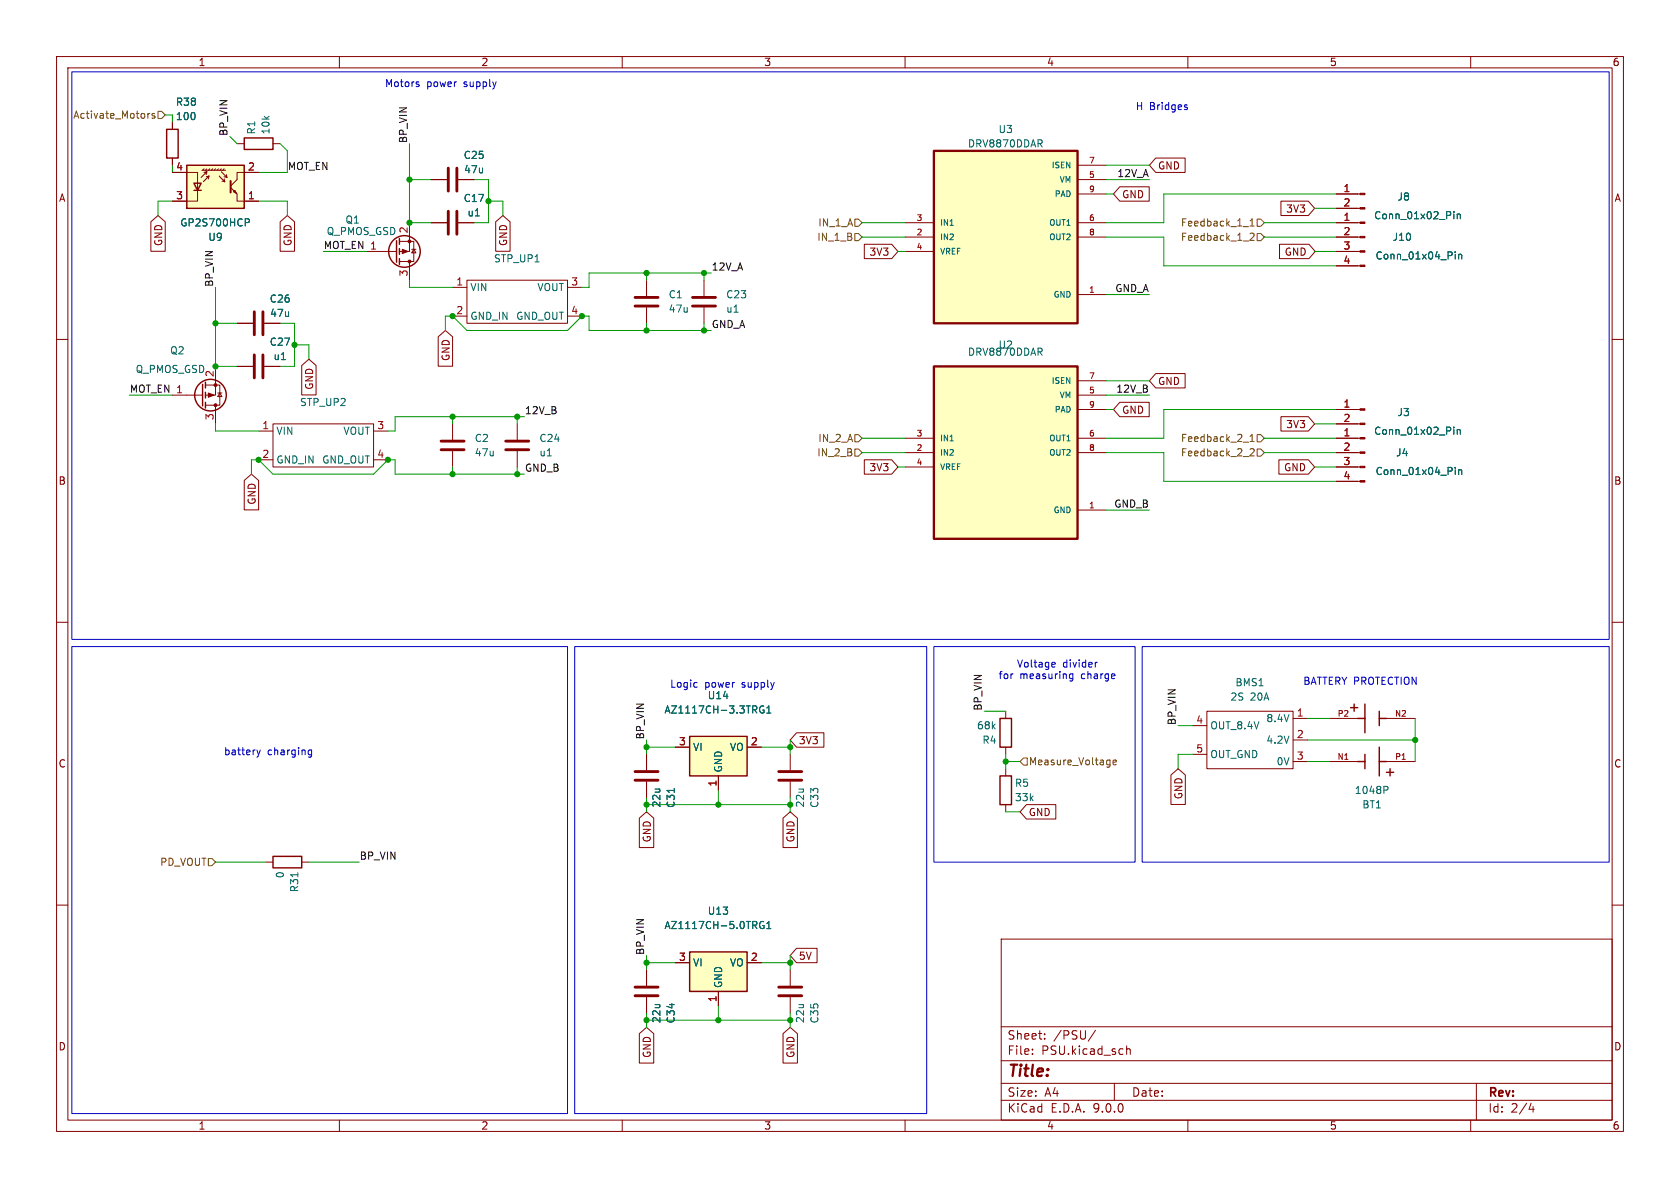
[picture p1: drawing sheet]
<svg xmlns="http://www.w3.org/2000/svg" width="297mm" height="210mm" viewBox="0 0 297 210" stroke-linecap="round" stroke-linejoin="round" font-family="sans-serif">
<g fill="none" stroke="#840000" stroke-width=".18">
<path d="M10 10h277v190h-277zM12 12h273v186h-273zM60 10v2M110 10v2M160 10v2M210 10v2M260 10v2M10 60h2M285 60h2M10 110h2M285 110h2M10 160h2"/>
<path d="M177 166h108v32h-108zM285 160h2M60 198v2M110 198v2M160 198v2M177 194.5h108M177 191.5h108M177 187.5h108M177 181.5h108M182.5 186.3v.1M182.5 185.5v.1M184.7 183.6v.1"/>
<path d="M184.7 182.8v.1M193.7 182.1l-1.3 2M197 191.5v3M199.2 184.9v1.5M199.2 185.5l.2-.1 .3 .1 .1 .9M210 198v2M260 198v2M261 191.5v6.5M270.7 195l-.4 1.1h.9M271 195.6v1"/>
</g>
<path d="M33 29.2h10.2v7.6h-10.2z" fill="#ffffc2"/>
<g fill="none" stroke="#840000" stroke-width=".18">
<path d="M30.5 30.5h4.4v5.1h-4.4M30.5 21.6v1.3M30.5 27.9v1.3M35.7 30.1h4.2M36.1 30.5l.5-.1-1 1M36.1 29.8l-.3 .3M36.4 31.2l.6-.1-1.1 1M36.6 29.8l-.3 .3M36.6 30.4l-.2 .5M37 31.1l-.2 .5M37.1 29.8l-.3 .3M37.6 29.8l-.3 .3"/>
<path d="M38.1 29.8l-.3 .3M38.6 29.8l-.2 .3M38.7 31.1l1.1 1-.2-.5M39.1 30.4l1 1-.1-.5M39.1 29.8l-.2 .3M39.2 32l.6 .1M39.6 29.8l-.2 .3M39.6 31.2l.5 .2M40.8 33.1l1.1 1.2v1.3h3.8M41.3 33.9l.2-.2 .3 .5zM45.7 30.5h-3.8v1.3l-1.1 1.1M124.5 49.5v2.8"/>
<path d="M124.5 54.4v2.8M30.5 69.9h5.3M36.3 68.1h2.6v3.5h-2.6M38.1 64.8v5.1h-1.8M38.1 71.6v3.3M38.5 69.5h.7M38.9 69.5l.3 .6h-.7zM45.7 76.2h2.6M48.3 74.9h17.7v7.7h-17.7zM66 76.2h2.6M80 74.9v2.8M80 79.8v2.8"/>
<path d="M91.4 74.9v2.8M91.4 79.8v2.8M45.7 81.3h2.6M66 81.3h2.6"/>
</g>
<g fill="none" stroke="#840000" stroke-width=".25">
<path d="M29.5 22.9h2v5h-2zM33 29.2h10.2v7.6h-10.2zM34.3 32.4h1.3l-.7 1.3zM34.3 33.7h1.3M35.8 67.9v3.9M36.3 67.6v1M36.3 69.3v1.1M36.3 71.1v1"/>
<circle cx="37.2" cy="69.8" r="2.79"/>
</g>
<path d="M40.8 32v2" fill="none" stroke="#840000" stroke-width=".36"/>
<path d="M43.4 38.7h.4l.3 .2-.1 .4h-.6" fill="none" stroke="#006464" stroke-width=".18"/>
<g fill="#840000" stroke="#840000" stroke-width=".18">
<path d="M36.8 69.5l1 .4-1 .3z"/>
<circle cx="38.1" cy="71.6" r=".25"/>
<circle cx="38.1" cy="68.1" r=".25"/>
</g>
<path d="M122.4 52.6h4.1M122.4 54.1h4.1M78 78h4M78 79.5h4M89.4 78h4.1M89.4 79.5h4.1" fill="none" stroke="#840000" stroke-width=".51"/>
<path d="M165.1 26.7h25.4v30.5h-25.4z" fill="#ffffc2"/>
<path d="M165.1 26.7h25.4v30.5h-25.4z" fill="none" stroke="#840000" stroke-width=".41"/>
<g fill="none" stroke="#840000" stroke-width=".18">
<path d="M41.9 25.4h1.3M48.3 25.4h1.2M76.2 39.4h2.8M81 39.4h2.8M160 39.4h5.1M190.5 39.4h5.1M190.5 29.2h5.1M190.5 31.8h5.1M190.5 34.3h5.1M236.2 39.4h4.2M236.2 34.3h4.2M236.2 36.8h4.2"/>
<path d="M160 41.9h5.1M160 44.5h5.1M190.5 41.9h5.1M190.5 52.1h5.1M236.2 41.9h4.2M236.2 44.5h4.2M236.2 47h4.2M236.2 72.4h4.2M236.2 74.9h4.2M236.2 77.5h4.2M236.2 80h4.2M236.2 82.6h4.2"/>
<path d="M236.2 85.1h4.2"/>
</g>
<g fill="none" stroke="#006464" stroke-width=".18">
<path d="M168 39.8h.5M257 37.4v.1M257 37.8v.9M257.6 37.8v.9M257.6 38l.2-.2 .3 .1 .1 .8M257.3 44.5v.1M257.3 44.9v.9M257.9 44.9v.9M257.9 45.1l.2-.2 .3 .1v.8M257 75.5v.1M257 75.9v.9M257.6 75.9v.9"/>
<path d="M257.6 76.1l.2-.2 .3 .1 .1 .8M257.3 82.6v.1M257.3 83v.9M257.9 83v.9M257.9 83.2l.2-.2 .3 .1v.8"/>
</g>
<g fill="#840000" stroke="#840000" stroke-width=".18">
<path d="M240.4 34.2h.9v.2h-.9z"/>
<path d="M240.4 36.7h.9v.3h-.9z"/>
<path d="M240.4 39.2h.9v.3h-.9z"/>
<path d="M240.4 41.8h.9v.2h-.9z"/>
<path d="M240.4 44.3h.9v.3h-.9z"/>
<path d="M240.4 46.9h.9v.2h-.9z"/>
<path d="M240.4 72.3h.9v.2h-.9z"/>
<path d="M240.4 74.8h.9v.3h-.9z"/>
<path d="M240.4 77.3h.9v.3h-.9z"/>
<path d="M240.4 79.9h.9v.2h-.9z"/>
<path d="M240.4 82.4h.9v.3h-.9z"/>
<path d="M240.4 85h.9v.2h-.9z"/>
</g>
<path d="M43.2 24.4h5.1v2h-5.1z" fill="none" stroke="#840000" stroke-width=".25"/>
<path d="M79.2 37.3v4.1M80.8 37.3v4.1" fill="none" stroke="#840000" stroke-width=".51"/>
<path d="M165.1 64.8h25.4v30.5h-25.4z" fill="#ffffc2"/>
<path d="M165.1 64.8h25.4v30.5h-25.4z" fill="none" stroke="#840000" stroke-width=".41"/>
<g fill="none" stroke="#840000" stroke-width=".18">
<path d="M76.2 31.8h2.8M81 31.8h2.8M160 77.5h5.1M190.5 77.5h5.1M190.5 67.3h5.1M190.5 69.9h5.1M190.5 72.4h5.1M160 80h5.1M160 82.6h5.1M190.5 80h5.1M190.5 90.2h5.1M139.7 133.4v2.7"/>
<path d="M139.7 138.2v2.8"/>
</g>
<path d="M168 77.9h.5" fill="none" stroke="#006464" stroke-width=".18"/>
<path d="M79.2 29.7v4.1M80.8 29.7v4.1M137.7 137.9h4M137.7 136.4h4" fill="none" stroke="#840000" stroke-width=".51"/>
<path d="M121.9 130.2h10.2v7h-10.2z" fill="#ffffc2"/>
<path d="M121.9 130.2h10.2v7h-10.2z" fill="none" stroke="#840000" stroke-width=".25"/>
<path d="M114.3 133.4v2.7M114.3 138.2v2.8M119.4 132.1h2.5M127 137.2v2.5M132.1 132.1h2.5M114.3 171.5v2.7M114.3 176.3v2.8" fill="none" stroke="#840000" stroke-width=".18"/>
<path d="M119.2 139.4v.7M135 124.8a.59 .59 0 0 0-.7 .6 .59 .59 0 0 0 .7 .6l.1-.5h-.3M135.6 126.1h.7M135.6 125.1l.3-.3v1.3" fill="none" stroke="#006464" stroke-width=".18"/>
<path d="M112.3 137.9h4M112.3 136.4h4M112.3 176h4M112.3 174.5h4" fill="none" stroke="#840000" stroke-width=".51"/>
<path d="M121.9 168.3h10.2v7h-10.2z" fill="#ffffc2"/>
<g fill="none" stroke="#840000" stroke-width=".25">
<path d="M70.1 42.5v3.9M70.6 42.2v1M70.6 43.9v1.1M70.6 45.7v1M176.8 127h2v5.1h-2zM176.8 137.2h2v5h-2zM238.8 125.1h1.2M239.4 124.5v1.2M240 134.6h1.3M240 127h1.3M241.3 124.5v5M241.3 133.4v2.5"/>
<path d="M243.8 125.7v2.6M243.8 132.1v5.1M243.8 134.6h1.3M243.8 127h1.3M245.1 136.5h1.3M245.7 135.9v1.3M48.3 151.4h5v2h-5zM121.9 168.3h10.2v7h-10.2z"/>
<circle cx="71.5" cy="44.4" r="2.79"/>
</g>
<g fill="none" stroke="#840000" stroke-width=".18">
<path d="M26.7 39.2l1.2-1.1 1.3 1.1v5.2h-2.5zM30.5 30.5h2.5M30.5 35.6h2.5M30.5 21.6v1.3M30.5 27.9v1.3M43.2 30.5h2.5M43.2 35.6h2.5M49.5 39.2l1.3-1.1 1.3 1.1v5.2h-2.6zM72.4 39.4v5.1h-1.8M76.2 31.8h2.8M76.2 39.4h2.8M81 31.8h2.8"/>
<path d="M81 39.4h2.8M87.6 39.2l1.3-1.1 1.3 1.1v5.2h-2.6zM198 33h5.2v2.6h-5.2l-1.2-1.3zM204.3 27.9h5.2v2.6h-5.2l-1.1-1.3zM226.5 35.6h4.8l1.1 1.2-1.1 1.3h-4.8zM236.2 39.4h3.8M236.2 34.3h3.8M236.2 36.8h3.8M41.9 57.2h2.8M46.7 57.2h2.8M64.8 44.5h5.3M70.6 42.7h2.6v3.5h-2.6"/>
<path d="M72.4 46.2v3.3M72.8 44.1h.7M73.2 44.1l.3 .6h-.7zM77.5 59.5l1.2-1.1 1.3 1.1v5.2h-2.5zM80 50.8h2.5M80 55.9h2.5M82.5 49.5h17.8v7.7h-17.8zM100.3 50.8h2.6M100.3 55.9h2.6M114.3 49.5v2.8M114.3 54.4v2.8M152.8 43.2h4.8l1.1 1.3-1.1 1.2h-4.8z"/>
<path d="M226.2 43.2h5.2l1.1 1.3-1.1 1.2h-5.2zM236.2 44.5h3.8M236.2 41.9h3.8M236.2 47h3.8M41.9 64.8h2.8M46.7 64.8h2.8M53.3 64.6l1.3-1.1 1.3 1.1v5.2h-2.6zM198 71.1h5.2v2.6h-5.2l-1.2-1.3zM204.3 66h5.2v2.6h-5.2l-1.1-1.3zM226.5 73.7h4.8l1.1 1.2-1.1 1.3h-4.8zM236.2 77.5h3.8M236.2 72.4h3.8"/>
<path d="M236.2 74.9h3.8M43.2 84.9l1.2-1.1 1.3 1.1v5.2h-2.5zM152.8 81.3h4.8l1.1 1.3-1.1 1.2h-4.8zM226.1 81.3h5.2l1.1 1.3-1.1 1.2h-5.2zM236.2 80h3.8M236.2 82.6h3.8M236.2 85.1h3.8M114.3 133.4v2.7M114.3 138.2v2.8M119.4 132.1h2.5M127 137.2v2.5M132.1 132.1h2.5"/>
<path d="M140.8 129.5h4.9v2.6h-4.9l-1.1-1.3zM177.8 125.7v1.3M177.8 132.1v1.3M177.8 135.9v1.3M207 137l1.3-1.1 1.3 1.1v5.2h-2.6zM210.8 128.3h2.6M210.8 133.4h2.6M213.4 125.7h15.2v10.2h-15.2zM228.6 134.6h2.5M228.6 127h2.5M228.6 130.8h2.5M234.9 134.6h5.1"/>
<path d="M234.9 127h5.1M245.1 134.6h5.1M245.1 127h5.1M47 152.4h1.3M53.3 152.4h1.3M113 144.6l1.3-1.1 1.3 1.1v5.2h-2.6zM138.4 144.6l1.3-1.1 1.3 1.1v5.2h-2.6zM177.8 142.2v1.3M181.5 142.2h5.2v2.6h-5.2l-1.2-1.3zM114.3 171.5v2.7M114.3 176.3v2.8M119.4 170.2h2.5"/>
<path d="M127 175.3v2.5M132.1 170.2h2.5M139.7 171.5v2.7M139.7 176.3v2.8M140.8 167.6h3.6v2.6h-3.6l-1.1-1.3zM113 182.7l1.3-1.1 1.3 1.1v5.2h-2.6zM138.4 182.7l1.3-1.1 1.3 1.1v5.2h-2.6z"/>
</g>
<g fill="none" stroke="#006464" stroke-width=".18">
<path d="M43.4 38.7h.4l.3 .2-.1 .4h-.6M257 37.4v.1M257 37.8v.9M257.6 37.8v.9M257.6 38l.2-.2 .3 .1 .1 .8M257.3 44.5v.1M257.3 44.9v.9M257.9 44.9v.9M257.9 45.1l.2-.2 .3 .1v.8M257 75.5v.1M257 75.9v.9M257.6 75.9v.9"/>
<path d="M257.6 76.1l.2-.2 .3 .1 .1 .8M257.3 82.6v.1M257.3 83v.9M257.9 83v.9M257.9 83.2l.2-.2 .3 .1v.8M119.2 139.4v.7M135 124.8a.59 .59 0 0 0-.7 .6 .59 .59 0 0 0 .7 .6l.1-.5h-.3M135.6 125.1l.3-.3v1.3M135.6 126.1h.7M244.7 139h.4l.3 .3-.1 .3-.6 .1M52.6 154.3v.7M135 162.9a.59 .59 0 0 0-.7 .6 .59 .59 0 0 0 .7 .6l.1-.5h-.3"/>
<path d="M135.6 164.2h.7M135.6 163.2l.3-.3v1.3"/>
</g>
<path d="M45 55.1v4.1M46.5 55.1v4.1M112.3 52.6h4M112.3 54.1h4M45 62.7v4.1M46.5 62.7v4.1M137.7 176h4M137.7 174.5h4" fill="none" stroke="#840000" stroke-width=".51"/>
<g fill="#840000" stroke="#840000" stroke-width=".18">
<path d="M71.1 44.1l1 .4-1 .3z"/>
<circle cx="72.4" cy="46.2" r=".25"/>
<circle cx="72.4" cy="42.7" r=".25"/>
</g>
<g fill="none" stroke="#725600" stroke-width=".18">
<path d="M27.9 19.7h.7l.6 .6-.6 .7h-.7zM26.1 20.1v.8M26.5 20.1l-.4 .2M27.3 20.1h-.3l-.1 .1v.2l.4 .1v.3h-.4M151.1 38.7h.7l.6 .7-.6 .6h-.7zM221 39l.4-.3v1.2M221 39.9h.7M222.2 38.7h.7l.6 .7-.6 .6h-.7zM151.1 41.3h.7l.6 .6-.6 .6h-.7zM219.8 40.1h.9M221 41.3l.5-.1 .2 .4-.8 .9h.8M222.2 41.3h.7l.6 .6-.6 .6h-.7z"/>
<path d="M151.1 76.8h.7l.6 .7-.6 .6h-.7zM151.1 79.4h.7l.6 .6-.6 .6h-.7zM219.8 78.2h.9M221 78h.7M221 77.1l.4-.3v1.2M221 79.4l.5-.1 .2 .4-.8 .9h.8M222.2 76.8h.7l.6 .7-.6 .6h-.7zM222.2 79.4h.7l.6 .6-.6 .6h-.7zM181 134h.6v1.3h-.6l-.7-.7zM196.1 134.4h.1M196.2 134.4v1.1M196.2 135.1l-.1 .1"/>
<path d="M196.8 134.8l.6-.1-.1-.3h-.3l-.2 .1v.6h.5M36.8 151.8h.7l.6 .6-.6 .6h-.7z"/>
</g>
<g fill="none" stroke="#009600" stroke-width=".18">
<path d="M29.2 20.3h1.3v1.3M30.5 35.6h-2.6v2.5M40.6 24.1l1.3 1.3M45.7 35.6h5.1v2.5M49.5 25.4l1.3 1.3v3.8h-5.1M72.4 31.8h3.8M72.4 25.4v14h3.8M83.8 31.8h2.6v7.6h-2.6M86.4 35.6h2.5v2.5M152.4 39.4h7.6M195.6 31.8h7.6M195.6 29.2h7.6"/>
<path d="M195.6 34.3h1.2M223.5 39.4h12.7M232.4 36.8h3.8M236.2 34.3h-30.5v5.1h-10.1M38.1 50.8v14h3.8M38.1 57.2h3.8M49.5 57.2h2.6v7.6h-2.6M57.1 44.5h7.7M72.4 49.5v1.3h7.6M78.7 58.4v-2.5h1.3l2.5 2.5h17.8l2.6-2.5h1.2v2.5h21.6M114.3 48.3v1.2M114.3 57.2v1.2"/>
<path d="M124.5 48.3v1.2M124.5 57.2v1.2M125.7 48.3h-21.6v2.5h-1.2M152.4 41.9h7.6M158.7 44.5h1.3M195.6 52.1h7.6M195.6 41.9h10.1v5.1h30.5M223.5 41.9h12.7M232.4 44.5h3.8M22.9 69.9h7.6M38.1 74.9v1.3h7.6M52.1 61h2.5v2.5"/>
<path d="M80 73.7v1.2M91.4 73.7v1.2M92.7 73.7h-22.9v2.5h-1.2M152.4 77.5h7.6M195.6 67.3h7.6M195.6 69.9h7.6M195.6 72.4h1.2M223.5 77.5h12.7M232.4 74.9h3.8M236.2 72.4h-30.5v5.1h-10.1M44.4 83.8v-2.5h1.3l2.6 2.5h17.7l2.6-2.5h1.2v2.5h22.9M80 82.6v1.2"/>
<path d="M91.4 82.6v1.2M152.4 80h7.6M158.7 82.6h1.3M195.6 80h10.1v5.1h30.5M195.6 90.2h7.6M223.5 80h12.7M232.4 82.6h3.8M114.3 132.1h5.1M114.3 130.8v2.6M127 139.7v2.5M134.6 132.1h5.1M139.7 130.8v2.6"/>
<path d="M174 125.7h3.8M177.8 134.6h2.5M177.8 133.4v2.5M208.3 128.3h2.5M210.8 133.4h-2.5v2.5M231.1 130.8h19.1M231.1 134.6h3.8M231.1 127h3.8M250.2 127v7.6M38.1 152.4h8.9M54.6 152.4h8.9M114.3 142.2h25.4"/>
<path d="M114.3 141v2.5M139.7 141v2.5M177.8 143.5h2.5M114.3 168.9v2.6M114.3 179.1v2.5M114.3 170.2h5.1M127 177.8v2.5M134.6 170.2h5.1M139.7 168.9v2.6M139.7 179.1v2.5M114.3 180.3h25.4"/>
</g>
<g fill="none" stroke="#0000c2" stroke-width=".18">
<path d="M12.7 12.7h271.8v100.3h-271.8zM73.7 14.9l.3 .1 .1 .1-.2 .2h-.2M73.7 14.5h.3M209.7 19l.2 .1-.2 .3M209.7 18.5l.2 .1M12.7 114.3h87.6v82.6h-87.6zM101.6 114.3h62.2v82.6h-62.2zM165.1 114.3h35.6v38.1h-35.6zM186.1 117.1h.4l.1 .3-.7 .1M186.5 117.9h-.4M189.7 119.1v1.1l-.3 .2-.3-.1M189.7 119.2l-.4-.1-.2 .3 .1 .5h.5"/>
<path d="M194 117.1l-.3 .1M201.9 114.3h82.6v38.1h-82.6zM45.4 132.6l.3 .8M45.7 133.4l-.3 .4M46 132.6l-.3 .8M54.5 133.3l.2 .1h.4M55.1 132.6v1l-.3 .2h-.3M55.1 132.6h-.4l-.2 .1M123.1 120.6l.2 .1M123.3 121.4l-.2 .1"/>
</g>
<g fill="#009600" stroke="#009600" stroke-width=".18">
<circle cx="86.4" cy="35.6" r=".46"/>
<circle cx="72.4" cy="31.8" r=".46"/>
<circle cx="80" cy="55.9" r=".46"/>
<circle cx="80" cy="73.7" r=".46"/>
<circle cx="91.4" cy="73.7" r=".46"/>
<circle cx="38.1" cy="64.8" r=".46"/>
<circle cx="80" cy="83.8" r=".46"/>
<circle cx="45.7" cy="81.3" r=".46"/>
<circle cx="68.6" cy="81.3" r=".46"/>
<circle cx="124.5" cy="58.4" r=".46"/>
<circle cx="91.4" cy="83.8" r=".46"/>
<circle cx="114.3" cy="58.4" r=".46"/>
<circle cx="38.1" cy="57.2" r=".46"/>
<circle cx="52.1" cy="61" r=".46"/>
<circle cx="114.3" cy="48.3" r=".46"/>
<circle cx="72.4" cy="39.4" r=".46"/>
<circle cx="102.9" cy="55.9" r=".46"/>
<circle cx="114.3" cy="180.3" r=".46"/>
<circle cx="114.3" cy="170.2" r=".46"/>
<circle cx="139.7" cy="180.3" r=".46"/>
<circle cx="139.7" cy="170.2" r=".46"/>
<circle cx="114.3" cy="132.1" r=".46"/>
<circle cx="114.3" cy="142.2" r=".46"/>
<circle cx="127" cy="180.3" r=".46"/>
<circle cx="124.5" cy="48.3" r=".46"/>
<circle cx="139.7" cy="142.2" r=".46"/>
<circle cx="139.7" cy="132.1" r=".46"/>
<circle cx="177.8" cy="134.6" r=".46"/>
<circle cx="127" cy="142.2" r=".46"/>
<circle cx="250.2" cy="130.8" r=".46"/>
</g>
<text font-size="2.8" fill="#840000" x="178" y="190.9">Title:</text>
<g font-size="2.1" fill="#840000">
<text x="178" y="184">Sheet:</text>
<text x="186.2" y="184">/PSU/</text>
<text x="178" y="186.7">File:</text>
<text x="184.1" y="186.7">PSU.kicad_sch</text>
<text x="178" y="196.9">KiCad</text>
<text x="178" y="194.1">Size:</text>
<text x="184.7" y="194.1">A4</text>
<text x="185.7" y="196.9">E.D.A.</text>
<text x="193.3" y="196.9">9.0.0</text>
<text x="200" y="194.1">Date:</text>
<text x="263" y="194.3">Rev:</text>
<text x="263" y="196.9">Id:</text>
<text x="267.1" y="196.9">2/4</text>
</g>
<g font-size="1.8" fill="#840000">
<text x="35" y="11.9">1</text>
<text x="85" y="11.9">2</text>
<text x="135" y="11.9">3</text>
<text x="185" y="11.9">4</text>
<text x="235" y="11.9">5</text>
<text x="285" y="11.9">6</text>
<text x="10.3" y="35.9">A</text>
<text x="198.3" y="35.2">GND</text>
<text x="204.6" y="30.2">GND</text>
<text x="285.3" y="35.9">A</text>
<text x="227.3" y="37.8">3V3</text>
<text x="28.9" y="43.6" transform="rotate(-90 28.9 43.6)">GND</text>
<text x="51.8" y="43.6" transform="rotate(-90 51.8 43.6)">GND</text>
<text x="89.9" y="43.6" transform="rotate(-90 89.9 43.6)">GND</text>
<text x="153.6" y="45.4">3V3</text>
<text x="227" y="45.4">GND</text>
<text x="79.7" y="63.9" transform="rotate(-90 79.7 63.9)">GND</text>
<text x="55.6" y="69" transform="rotate(-90 55.6 69)">GND</text>
<text x="204.6" y="68.3">GND</text>
<text x="198.3" y="73.3">GND</text>
<text x="227.3" y="75.9">3V3</text>
<text x="153.6" y="83.5">3V3</text>
<text x="226.9" y="83.5">GND</text>
<text x="10.3" y="85.9">B</text>
<text x="45.4" y="89.3" transform="rotate(-90 45.4 89.3)">GND</text>
<text x="285.3" y="85.9">B</text>
<text x="141.1" y="131.8">3V3</text>
<text x="10.3" y="135.9">C</text>
<text x="285.3" y="135.9">C</text>
<text x="209.2" y="141.4" transform="rotate(-90 209.2 141.4)">GND</text>
<text x="115.3" y="149" transform="rotate(-90 115.3 149)">GND</text>
<text x="140.7" y="149" transform="rotate(-90 140.7 149)">GND</text>
<text x="181.8" y="144.5">GND</text>
<text x="141.1" y="169.9">5V</text>
<text x="10.3" y="185.9">D</text>
<text x="285.3" y="185.9">D</text>
<text x="115.3" y="187.1" transform="rotate(-90 115.3 187.1)">GND</text>
<text x="140.7" y="187.1" transform="rotate(-90 140.7 187.1)">GND</text>
<text x="35" y="199.9">1</text>
<text x="85" y="199.9">2</text>
<text x="135" y="199.9">3</text>
<text x="185" y="199.9">4</text>
<text x="235" y="199.9">5</text>
<text x="285" y="199.9">6</text>
</g>
<g font-size="1.8" fill="#0000c2">
<text x="68" y="15.6">Motors</text>
<text x="75.4" y="15.6">power</text>
<text x="82.1" y="15.6">supply</text>
<text x="200.7" y="19.7">H Bridges</text>
<text x="179.7" y="118.2">Voltage</text>
<text x="187.9" y="118.2">divider</text>
<text x="118.4" y="121.8">Logic</text>
<text x="124.6" y="121.8">power</text>
<text x="131.2" y="121.8">supply</text>
<text x="176.4" y="120.3">for</text>
<text x="180.3" y="120.3">measuring</text>
<text x="191.2" y="120.3">charge</text>
<text x="230.3" y="121.3">BATTERY PROTECTION</text>
<text x="39.5" y="133.7">battery</text>
<text x="47.3" y="133.7">charging</text>
</g>
<g font-size="1.8" fill="#725600">
<text x="12.9" y="21.2">Activate_Motors</text>
<text x="144.6" y="40.2">IN_1_A</text>
<text x="208.7" y="40.2">Feedback_1_1</text>
<text x="144.4" y="42.8">IN_1_B</text>
<text x="208.7" y="42.8">Feedback_1_2</text>
<text x="144.4" y="80.9">IN_2_B</text>
<text x="144.6" y="78.3">IN_2_A</text>
<text x="208.7" y="78.3">Feedback_2_1</text>
<text x="208.7" y="80.9">Feedback_2_2</text>
<text x="181.8" y="135.5">Measure_Voltage</text>
<text x="28.2" y="153.3">PD_VOUT</text>
</g>
<g font-size="1.8" fill="#006464">
<text x="31" y="21.4">100</text>
<text x="31" y="18.9">R38</text>
<text x="45.3" y="23.9" transform="rotate(-90 45.3 23.9)">R1</text>
<text x="47.9" y="23.9" transform="rotate(-90 47.9 23.9)">10k</text>
<text x="176.4" y="23.7">U3</text>
<text x="81.9" y="28.3">C25</text>
<text x="171" y="26.3">DRV8870DDAR</text>
<text x="81.9" y="35.9">C17</text>
<text x="81.9" y="30.8">47u</text>
<text x="247" y="35.7">J8</text>
<text x="31.8" y="40.2">GP2S700HCP</text>
<text x="57.7" y="41.8">Q_PMOS_GSD</text>
<text x="61" y="39.7">Q1</text>
<text x="82.5" y="38.5">u1</text>
<text x="242.8" y="39">Conn_01x02_Pin</text>
<text x="36.7" y="42.8">U9</text>
<text x="87.2" y="46.6">STP_UP1</text>
<text x="243.1" y="46.1">Conn_01x04_Pin</text>
<text x="246.1" y="42.8">J10</text>
<text x="47.6" y="53.7">C26</text>
<text x="83.1" y="51.7">VIN</text>
<text x="94.9" y="51.7">VOUT</text>
<text x="118.1" y="52.9">C1</text>
<text x="128.3" y="52.9">C23</text>
<text x="47.6" y="56.2">47u</text>
<text x="83.1" y="56.7">GND_IN</text>
<text x="91.2" y="56.7">GND_OUT</text>
<text x="118.1" y="55.5">47u</text>
<text x="128.3" y="55.5">u1</text>
<text x="30" y="62.8">Q2</text>
<text x="47.6" y="61.3">C27</text>
<text x="48.2" y="63.9">u1</text>
<text x="171" y="63.1">DRV8870DDAR</text>
<text x="176.4" y="61.8">U2</text>
<text x="23.9" y="66.1">Q_PMOS_GSD</text>
<text x="52.9" y="72">STP_UP2</text>
<text x="48.8" y="77.1">VIN</text>
<text x="60.6" y="77.1">VOUT</text>
<text x="242.8" y="77.1">Conn_01x02_Pin</text>
<text x="247" y="73.8">J3</text>
<text x="48.8" y="82.1">GND_IN</text>
<text x="56.9" y="82.1">GND_OUT</text>
<text x="83.8" y="78.3">C2</text>
<text x="83.8" y="80.9">47u</text>
<text x="95.3" y="80.9">u1</text>
<text x="95.3" y="78.3">C24</text>
<text x="246.7" y="80.9">J4</text>
<text x="243.1" y="84.2">Conn_01x04_Pin</text>
<text x="125" y="123.8">U14</text>
<text x="217.4" y="124.1">2S</text>
<text x="218.3" y="121.5">BMS1</text>
<text x="221" y="124.1">20A</text>
<text x="117.4" y="126.3">AZ1117CH-3.3TRG1</text>
<text x="172.6" y="129.1">68k</text>
<text x="173.6" y="131.7">R4</text>
<text x="213.9" y="129.1">OUT_8.4V</text>
<text x="223.8" y="127.9">8.4V</text>
<text x="223.8" y="131.7">4.2V</text>
<text x="122.4" y="132.9">VI</text>
<text x="127.9" y="136.7" transform="rotate(-90 127.9 136.7)">GND</text>
<text x="128.9" y="132.9">VO</text>
<text x="213.9" y="134.2">OUT_GND</text>
<text x="225.6" y="135.5">0V</text>
<text x="116.9" y="142.9" transform="rotate(-90 116.9 142.9)">22u</text>
<text x="119.5" y="142.9" transform="rotate(-90 119.5 142.9)">C31</text>
<text x="142.3" y="142.9" transform="rotate(-90 142.3 142.9)">22u</text>
<text x="144.9" y="142.9" transform="rotate(-90 144.9 142.9)">C33</text>
<text x="179.3" y="139.3">R5</text>
<text x="179.3" y="141.8">33k</text>
<text x="239.4" y="140.6">1048P</text>
<text x="240.7" y="143.1">BT1</text>
<text x="50.4" y="155.3" transform="rotate(-90 50.4 155.3)">0</text>
<text x="52.9" y="157.8" transform="rotate(-90 52.9 157.8)">R31</text>
<text x="125" y="161.9">U13</text>
<text x="117.4" y="164.4">AZ1117CH-5.0TRG1</text>
<text x="122.4" y="171">VI</text>
<text x="128.9" y="171">VO</text>
<text x="127.9" y="174.8" transform="rotate(-90 127.9 174.8)">GND</text>
<text x="116.9" y="181" transform="rotate(-90 116.9 181)">22u</text>
<text x="119.5" y="181" transform="rotate(-90 119.5 181)">C34</text>
<text x="142.3" y="181" transform="rotate(-90 142.3 181)">22u</text>
<text x="144.9" y="181" transform="rotate(-90 144.9 181)">C35</text>
</g>
<g font-size="1.8" fill="#0f0f0f">
<text x="40.3" y="24.1" transform="rotate(-90 40.3 24.1)">BP_VIN</text>
<text x="72" y="25.4" transform="rotate(-90 72 25.4)">BP_VIN</text>
<text x="50.8" y="30.1">MOT_EN</text>
<text x="197.4" y="31.4">12V_A</text>
<text x="57.1" y="44.1">MOT_EN 1</text>
<text x="125.7" y="47.9">12V_A</text>
<text x="37.8" y="50.8" transform="rotate(-90 37.8 50.8)">BP_VIN</text>
<text x="197.1" y="51.7">GND_A</text>
<text x="125.7" y="58.1">GND_A</text>
<text x="22.9" y="69.5">MOT_EN 1</text>
<text x="197.3" y="69.5">12V_B</text>
<text x="92.7" y="73.3">12V_B</text>
<text x="92.7" y="83.5">GND_B</text>
<text x="196.9" y="89.8">GND_B</text>
<text x="173.6" y="125.7" transform="rotate(-90 173.6 125.7)">BP_VIN</text>
<text x="114" y="130.8" transform="rotate(-90 114 130.8)">BP_VIN</text>
<text x="207.9" y="128.3" transform="rotate(-90 207.9 128.3)">BP_VIN</text>
<text x="63.5" y="152.1">BP_VIN</text>
<text x="114" y="168.9" transform="rotate(-90 114 168.9)">BP_VIN</text>
</g>
<g font-size="1.8" fill="#a90000">
<text x="31" y="30.2">4</text>
<text x="31" y="35.3">3</text>
<text x="43.7" y="30.2">2</text>
<text x="43.7" y="35.3">1</text>
<text x="237.4" y="34">1</text>
<text x="72.1" y="41.3" transform="rotate(-90 72.1 41.3)">2</text>
<text x="237.4" y="36.6">2</text>
<text x="237.4" y="39.1">1</text>
<text x="237.4" y="41.7">2</text>
<text x="237.4" y="44.2">3</text>
<text x="237.4" y="46.7">4</text>
<text x="72.1" y="49" transform="rotate(-90 72.1 49)">3</text>
<text x="80.6" y="50.5">1</text>
<text x="100.9" y="50.5">3</text>
<text x="80.6" y="55.6">2</text>
<text x="100.9" y="55.6">4</text>
<text x="37.8" y="66.7" transform="rotate(-90 37.8 66.7)">2</text>
<text x="37.8" y="74.4" transform="rotate(-90 37.8 74.4)">3</text>
<text x="46.3" y="75.9">1</text>
<text x="66.6" y="75.9">3</text>
<text x="237.4" y="72.1">1</text>
<text x="237.4" y="74.7">2</text>
<text x="237.4" y="77.2">1</text>
<text x="46.3" y="81">2</text>
<text x="66.6" y="81">4</text>
<text x="237.4" y="79.8">2</text>
<text x="237.4" y="82.3">3</text>
<text x="237.4" y="84.8">4</text>
<text x="119.9" y="131.8">3</text>
<text x="132.6" y="131.8">2</text>
<text x="211.4" y="128">4</text>
<text x="229.2" y="126.7">1</text>
<text x="229.2" y="130.6">2</text>
<text x="211.4" y="133.1">5</text>
<text x="229.2" y="134.4">3</text>
<text x="126.7" y="139.1" transform="rotate(-90 126.7 139.1)">1</text>
<text x="119.9" y="169.9">3</text>
<text x="132.6" y="169.9">2</text>
<text x="126.7" y="177.2" transform="rotate(-90 126.7 177.2)">1</text>
</g>
<g font-size="1.4" fill="#006464">
<text x="185.8" y="29.9">ISEN</text>
<text x="186.3" y="35">PAD</text>
<text x="187.2" y="32.5">VM</text>
<text x="166.1" y="40.1">IN1</text>
<text x="185.4" y="40.1">OUT1</text>
<text x="166.1" y="42.6">IN2</text>
<text x="166.1" y="45.2">VREF</text>
<text x="185.4" y="42.6">OUT2</text>
<text x="186.1" y="52.8">GND</text>
<text x="185.8" y="68">ISEN</text>
<text x="187.2" y="70.6">VM</text>
<text x="186.3" y="73.1">PAD</text>
<text x="166.1" y="78.2">IN1</text>
<text x="166.1" y="80.7">IN2</text>
<text x="166.1" y="83.3">VREF</text>
<text x="185.4" y="78.2">OUT1</text>
<text x="185.4" y="80.7">OUT2</text>
<text x="186.1" y="90.9">GND</text>
</g>
<g font-size="1.4" fill="#a90000">
<text x="192.4" y="29">7</text>
<text x="192.4" y="31.5">5</text>
<text x="192.4" y="34">9</text>
<text x="161.9" y="39.1">3</text>
<text x="161.9" y="41.7">2</text>
<text x="192.4" y="39.1">6</text>
<text x="192.4" y="41.7">8</text>
<text x="161.9" y="44.2">4</text>
<text x="192.4" y="51.8">1</text>
<text x="192.4" y="67.1">7</text>
<text x="192.4" y="69.6">5</text>
<text x="161.9" y="77.2">3</text>
<text x="192.4" y="72.1">9</text>
<text x="192.4" y="77.2">6</text>
<text x="161.9" y="79.8">2</text>
<text x="161.9" y="82.3">4</text>
<text x="192.4" y="79.8">8</text>
<text x="192.4" y="89.9">1</text>
<text x="236.4" y="126.7">P2</text>
<text x="246.5" y="126.7">N2</text>
<text x="236.3" y="134.4">N1</text>
<text x="246.5" y="134.4">P1</text>
</g>
</svg>
